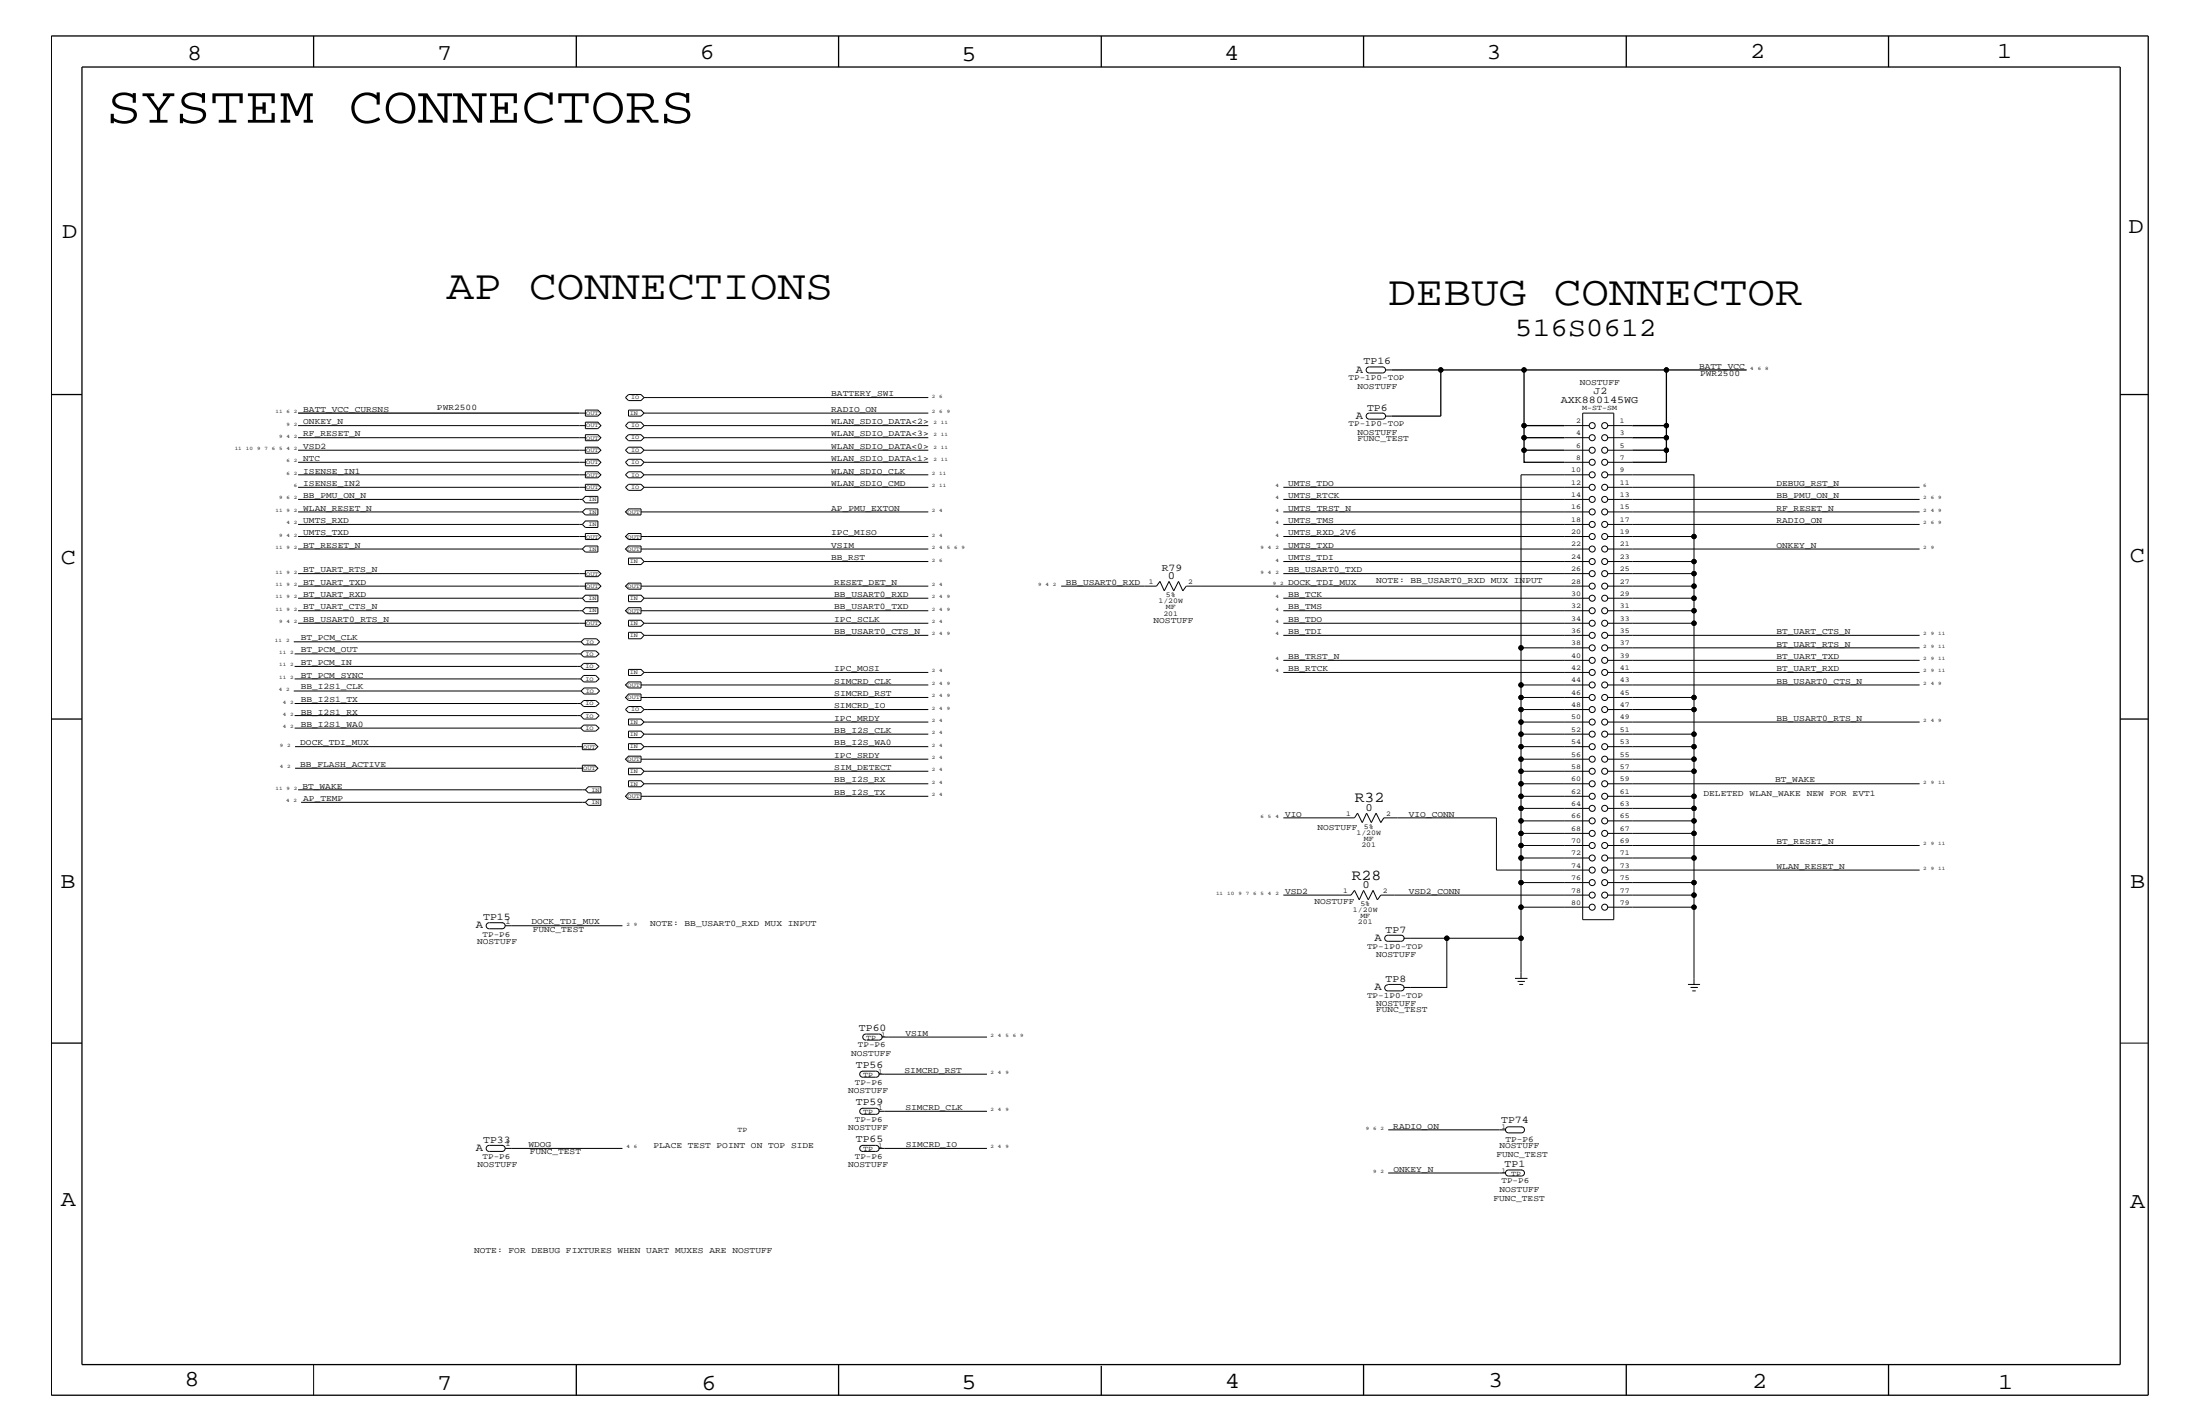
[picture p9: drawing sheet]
<svg xmlns="http://www.w3.org/2000/svg" width="432mm" height="279mm" viewBox="0 0 432 279" stroke-linecap="round" stroke-linejoin="round" font-family="sans-serif">
<g fill="none" stroke="#000" stroke-width=".2">
<path d="M123.4 77.4h2.4l.6 .6-.6 .6h-2.4l-.6-.6zM126.4 78h55.8M271.3 72a.59 .59 0 0 1 .6 .6 .59 .59 0 0 1-.6 .6M271.4 72h-2.6a.59 .59 0 0 0-.7 .6 .59 .59 0 0 0 .7 .6h2.5M271.9 72.6h1.2M58.5 83.5h56.4M58.5 85.9h56.4M58.5 88.3h56.4M58.5 95.6h56.4M58.5 90.7h56.4M58.5 93.2h56.4M58.5 98h55.8"/>
<path d="M113.7 81.1h1.2M114.9 99.9h2.4v1.1h-2.4l-.6-.6zM114.9 82.8h2.4l.6 .7-.6 .6h-2.4zM114.9 85.3h2.4l.6 .6-.6 .6h-2.4zM114.9 87.7h2.4l.6 .6-.6 .6h-2.4zM114.9 95h2.4l.6 .6-.6 .6h-2.4zM114.9 80.5h2.4l.6 .6-.6 .5h-2.4zM114.9 90.1h2.4l.6 .6-.6 .7h-2.4zM114.9 92.6h2.4l.6 .6-.6 .6h-2.4zM114.9 97.4h2.4v1.3h-2.4l-.6-.7zM122.8 85.9l.6-.6h2.4l.6 .6-.6 .6h-2.4zM122.8 88.3l.6-.6h2.4l.6 .6-.6 .6h-2.4z"/>
<path d="M122.8 95.6l.6-.6h2.4l.6 .6-.6 .6h-2.4zM122.8 93.2l.6-.6h2.4l.6 .6-.6 .6h-2.4zM123.4 80.5h2.4l.6 .6-.6 .5h-2.4zM123.4 99.9h2.4v1.1h-2.4l-.6-.6zM123.4 82.8h2.4l.6 .7-.6 .6h-2.4l-.6-.6zM123.4 90.1h2.4l.6 .6-.6 .7h-2.4l-.6-.7zM126.4 83.5h55.8M126.4 85.9h55.8M126.4 88.3h55.8M126.4 95.6h55.8M126.4 81.1h55.8M126.4 90.7h55.8"/>
<path d="M126.4 93.2h55.8M251.9 95.6h60M251.9 98h60M271.3 81.1a.59 .59 0 0 1 .6 .5 .59 .59 0 0 1-.6 .6M271.4 81.1h-2.6a.59 .59 0 0 0-.7 .5 .59 .59 0 0 0 .7 .6h2.5M271.9 81.6h1.2M307 83.5h4.9M307 85.9h4.9M307 88.3h4.9M307 90.7h4.9M310.6 81.1h6.1v99.4h-6.1zM311.9 93.2h-13.4v33.9h13.4"/>
<path d="M315.6 93.2h16.9v17M315.6 83.5h4.8M315.6 85.9h4.8M315.6 88.3h4.8M315.6 95.6h61.2M315.6 90.7h4.8M315.6 98h61.2M58.5 119.8h55.8M58.5 117.4h55.8M58.5 100.4h55.8M58.5 115h56.4M58.5 105.3h56.4"/>
<path d="M58.5 102.9h55.8M58.5 112.6h56.4M58.5 107.7h55.8M114.3 119.8l.6-.6h2.4v1.2h-2.4zM114.9 116.8h2.4v1.3h-2.4l-.6-.7zM114.9 114.4h2.4l.6 .6-.6 .6h-2.4zM114.9 104.7h2.4l.6 .6-.6 .6h-2.4zM114.9 102.2h2.4v1.3h-2.4l-.6-.6zM114.9 112h2.4l.6 .6-.6 .5h-2.4zM114.9 107.1h2.4v1.2h-2.4l-.6-.6zM122.8 115l.6-.6h2.4v1.2h-2.4zM122.8 119.8l.6-.6h2.4v1.2h-2.4z"/>
<path d="M122.8 105.3l.6-.6h2.4v1.2h-2.4zM123.4 107.1h2.4v1.2h-2.4l-.6-.6zM123.4 109.5h2.4l.6 .7-.6 .6h-2.4zM123.4 116.8h2.4l.6 .6-.6 .7h-2.4zM125.8 119.8h56.4M125.8 100.4h56.4M125.8 115h56.4M125.8 105.3h56.4M125.8 107.7h56.4M126.4 117.4h55.8M126.4 110.2h55.8M208.3 115h18.7l.7-.9 .8 1.8 .9-1.8 1 1.8 .9-1.8 .9 1.8 .6-.9h79.1"/>
<path d="M251.9 119.8h60M251.9 117.4h60M251.9 100.4h60M251.9 105.3h60M251.9 102.9h60M251.9 112.6h60M251.9 107.7h60M251.9 110.2h60M315.6 110.2h16.9v4.8M315.6 115h16.9v2.4M315.6 117.4h16.9v2.4M315.6 119.8h16.9v2.5"/>
<path d="M315.6 100.4h61.2M315.6 105.3h16.9M315.6 102.9h61.2M315.6 112.6h16.9M315.6 107.7h61.2M57.7 125.9h56.3M57.7 135.6h56.3M57.8 133.2h56.2M57.8 130.8h56.2M57.8 128.3h56.2M57.8 138h56.2M58.5 122.3h56.4"/>
<path d="M114 130.8l.6-.6h2.3l.7 .6-.7 .5h-2.3zM114 128.3l.6-.6h2.3l.7 .6-.7 .6h-2.3zM114.6 132.5h2.3l.7 .7-.7 .6h-2.3l-.6-.6zM114.6 137.4h2.3l.7 .6-.7 .6h-2.3l-.6-.6zM114.6 139.8h2.3l.7 .6-.7 .7h-2.3l-.6-.7zM114.6 125.3h2.5l.6 .6-.6 .6h-2.5l-.6-.6zM114.6 135h2.5l.6 .6-.6 .6h-2.5l-.6-.6zM114.9 121.7h2.4l.6 .6-.6 .6h-2.4zM122.8 139.2l.6-.6h2.4l.6 .6-.6 .6h-2.4zM123.4 124.1h2.4l.6 .6-.6 .6h-2.4zM123.4 131.3h2.4l.6 .6-.6 .6h-2.4zM123.4 121.7h2.4l.6 .6-.6 .6h-2.4z"/>
<path d="M123.4 133.8h2.4v1.2h-2.4l-.6-.6zM123.4 136.2h2.4v1.2h-2.4l-.6-.6zM125.8 136.8h56.4M125.8 134.4h56.4M126.4 122.3h55.8M126.4 124.7h55.8M126.4 139.2h55.8M126.4 131.9h55.8M251.9 122.3h60M251.9 124.7h60M251.9 131.9h60M251.9 129.6h60"/>
<path d="M298.5 127.1v7.3h13.4M298.5 134.4v2.4M298.5 139.2v2.5M311.9 136.8h-13.4v2.4h13.4M315.6 122.3h16.9v16.9M315.6 139.2h16.9v4.8h-16.9M315.6 124.7h61.2M315.6 136.8h16.9M315.6 134.4h61.2M315.6 131.9h61.2M315.6 127.1h61.2M315.6 129.6h61.2"/>
<path d="M57.8 140.4h56.2M57.8 142.9h56.2M57.9 146.5h56.4M57.9 150.7h56.4M58.5 155h56.4M59.1 157.4h55.8M114.3 145.9h2.5l.5 .6-.5 .6h-2.5zM114.3 150.1h2.5l.5 .6-.5 .6h-2.5zM114.6 142.3h2.3l.7 .6-.7 .6h-2.3l-.6-.6zM114.9 157.4l.6-.6h2.4v1.2h-2.4zM115.5 154.4h2.4v1.2h-2.4l-.6-.6zM122.8 149l.6-.6h2.4v1.1h-2.4z"/>
<path d="M123.4 141.1h2.4l.6 .6-.6 .6h-2.4zM123.4 143.5h2.4l.6 .5-.6 .7h-2.4zM123.4 145.9h2.4l.6 .6-.6 .6h-2.4zM123.4 150.7h2.4l.6 .6-.6 .7h-2.4zM123.4 153.2h2.4l.6 .6-.6 .6h-2.4zM123.4 155.6h2.4v1.2h-2.4l-.6-.6zM125.8 156.2h56.4M125.8 149h56.4M126.4 146.5h55.8M126.4 151.3h55.8M126.4 153.8h55.8M126.4 144h55.8"/>
<path d="M126.4 141.7h55.8M298.5 146.5v2.5h13.4M298.5 146.5h13.4M298.5 144v2.5M298.5 149v2.3M298.5 153.8v2.4M298.5 158.6v2.5M311.9 141.7h-13.4v2.3h13.4M311.9 151.3h-13.4v2.5h13.4M311.9 156.2h-13.4v2.4h13.4M315.6 146.5h16.9v2.5M315.6 149h16.9v2.3"/>
<path d="M315.6 151.3h16.9v4.9M315.6 156.2h16.9v2.4M315.6 158.6h16.9v2.5M315.6 153.8h61.2M315.6 141.7h61.2M332.5 144v2.5M251.9 160.5h14l.5-1 1 1.9 .8-1.9 1 1.9 .9-1.9 .9 1.9 .6-.9h22.1v10.2h18.2M251.9 175.6h13.3l.7-.9 .9 1.9 .8-1.9 1 1.9 .9-1.9 .8 1.9 .7-1h40.9M298.5 163.5v2.4M298.5 168.3v4.9M298.5 178v14M311.9 161.1h-13.4v2.4h13.4"/>
<path d="M311.9 165.9h-13.4v2.4h13.4M311.9 173.2h-13.4v4.8h13.4M315.6 161.1h16.9v2.4M315.6 163.5h16.9v4.8M315.6 168.3h16.9v4.9M315.6 173.2h16.9v2.4M315.6 175.6h16.9v2.4M315.6 178h16.9v15.2M315.6 170.7h61.2M315.6 165.9h61.2M98.5 181.1a.59 .59 0 0 1 .6 .5 .59 .59 0 0 1-.6 .6M98.6 181l-2.5 .1a.59 .59 0 0 0-.7 .5 .59 .59 0 0 0 .7 .6h2.5"/>
<path d="M99.1 181.6h23.1M272.4 183.5a.59 .59 0 0 0-.6 .6 .59 .59 0 0 0 .6 .6M272.4 193.2a.59 .59 0 0 0-.6 .6 .59 .59 0 0 0 .6 .6M272.5 183.5h2.5M272.5 193.2h2.5M274.9 183.5a.59 .59 0 0 1 .7 .6 .59 .59 0 0 1-.7 .6h-2.4M274.9 193.2a.59 .59 0 0 1 .7 .6 .59 .59 0 0 1-.7 .6h-2.4M275.5 184.1h23M284 184.1v9.6h-8.5M297.3 192h2.5M297.9 192.6h1.4M298.2 193.2h.8"/>
<path d="M331.3 193.2h2.4M331.8 193.7h1.4M332.1 194.4h.7M169.3 210.2h2.6a.59 .59 0 0 1 .7 .6 .59 .59 0 0 1-.7 .6h-2.5M169.3 217.5h2.6a.59 .59 0 0 1 .7 .5 .59 .59 0 0 1-.7 .6h-2.5M169.4 210.2a.59 .59 0 0 0-.7 .6 .59 .59 0 0 0 .7 .6M169.4 217.5a.59 .59 0 0 0-.7 .5 .59 .59 0 0 0 .7 .6M170 204.1a.59 .59 0 0 1-.7-.6 .59 .59 0 0 1 .7-.6h2.5a.6 .6 0 0 1 .6 .6 .6 .6 0 0 1-.6 .6h-2.4M172.5 210.8h21.2M172.5 218h21.2M173.1 203.5h20.6M416.1 204.7h5.5"/>
<path d="M98.5 224.7a.59 .59 0 0 1 .6 .6 .59 .59 0 0 1-.6 .6M98.6 224.7h-2.5a.59 .59 0 0 0-.7 .6 .59 .59 0 0 0 .7 .6h2.5M99.1 225.3h23.1M169.3 224.7h2.6a.59 .59 0 0 1 .7 .6 .59 .59 0 0 1-.7 .6h-2.5M169.4 224.7a.59 .59 0 0 0-.7 .6 .59 .59 0 0 0 .7 .6M172.5 225.3h21.2M272.5 221.7h23M272.5 230.2h23M296.2 230.7h2.3M298.5 229.6a.59 .59 0 0 1 .7 .6 .59 .59 0 0 1-.7 .5M298.6 221.1h-2.4a.6 .6 0 0 0-.7 .6 .6 .6 0 0 0 .7 .6h2.3a.59 .59 0 0 0 .7-.6 .59 .59 0 0 0-.7-.6M298.6 229.6h-2.4a.59 .59 0 0 0-.7 .6 .59 .59 0 0 0 .7 .5"/>
<path d="M61.6 267.7v6.1"/>
<circle cx="282.8" cy="72.6" r=".42"/>
<circle cx="299.1" cy="72.6" r=".42"/>
<circle cx="327.1" cy="72.6" r=".42"/>
<circle cx="299.1" cy="83.5" r=".42"/>
<circle cx="299.1" cy="85.9" r=".42"/>
<circle cx="299.1" cy="88.3" r=".42"/>
<circle cx="312.5" cy="98" r=".59"/>
<circle cx="312.5" cy="83.5" r=".59"/>
<circle cx="312.5" cy="90.7" r=".59"/>
<circle cx="312.5" cy="85.9" r=".59"/>
<circle cx="312.5" cy="93.2" r=".59"/>
<circle cx="312.5" cy="95.6" r=".59"/>
<circle cx="312.5" cy="88.3" r=".59"/>
<circle cx="315" cy="90.7" r=".59"/>
<circle cx="315" cy="98" r=".59"/>
<circle cx="315" cy="83.5" r=".59"/>
<circle cx="315" cy="95.6" r=".59"/>
<circle cx="315" cy="93.2" r=".59"/>
<circle cx="315" cy="85.9" r=".59"/>
<circle cx="315" cy="88.3" r=".59"/>
<circle cx="327.1" cy="83.5" r=".42"/>
<circle cx="327.1" cy="88.3" r=".42"/>
<circle cx="327.1" cy="85.9" r=".42"/>
<circle cx="312.5" cy="107.7" r=".59"/>
<circle cx="312.5" cy="117.4" r=".59"/>
<circle cx="312.5" cy="110.2" r=".59"/>
<circle cx="312.5" cy="100.4" r=".59"/>
<circle cx="312.5" cy="119.8" r=".59"/>
<circle cx="312.5" cy="102.9" r=".59"/>
<circle cx="312.5" cy="112.6" r=".59"/>
<circle cx="312.5" cy="115" r=".59"/>
<circle cx="312.5" cy="105.3" r=".59"/>
<circle cx="315" cy="117.4" r=".59"/>
<circle cx="315" cy="110.2" r=".59"/>
<circle cx="315" cy="100.4" r=".59"/>
<circle cx="315" cy="107.7" r=".59"/>
<circle cx="315" cy="119.8" r=".59"/>
<circle cx="315" cy="112.6" r=".59"/>
<circle cx="315" cy="102.9" r=".59"/>
<circle cx="315" cy="115" r=".59"/>
<circle cx="315" cy="105.3" r=".59"/>
<circle cx="332.5" cy="110.2" r=".42"/>
<circle cx="332.5" cy="117.4" r=".42"/>
<circle cx="332.5" cy="119.8" r=".42"/>
<circle cx="332.5" cy="115" r=".42"/>
<circle cx="332.5" cy="105.3" r=".42"/>
<circle cx="332.5" cy="112.6" r=".42"/>
<circle cx="298.5" cy="127.1" r=".42"/>
<circle cx="298.5" cy="136.8" r=".42"/>
<circle cx="298.5" cy="139.2" r=".42"/>
<circle cx="298.5" cy="134.4" r=".42"/>
<circle cx="312.5" cy="124.7" r=".59"/>
<circle cx="312.5" cy="127.1" r=".59"/>
<circle cx="312.5" cy="134.4" r=".59"/>
<circle cx="312.5" cy="136.8" r=".59"/>
<circle cx="312.5" cy="122.3" r=".59"/>
<circle cx="312.5" cy="129.6" r=".59"/>
<circle cx="312.5" cy="139.2" r=".59"/>
<circle cx="312.5" cy="131.9" r=".59"/>
<circle cx="315" cy="134.4" r=".59"/>
<circle cx="315" cy="124.7" r=".59"/>
<circle cx="315" cy="127.1" r=".59"/>
<circle cx="315" cy="136.8" r=".59"/>
<circle cx="315" cy="129.6" r=".59"/>
<circle cx="315" cy="122.3" r=".59"/>
<circle cx="315" cy="139.2" r=".59"/>
<circle cx="315" cy="131.9" r=".59"/>
<circle cx="332.5" cy="139.2" r=".42"/>
<circle cx="332.5" cy="136.8" r=".42"/>
<circle cx="332.5" cy="122.3" r=".42"/>
<circle cx="298.5" cy="149" r=".42"/>
<circle cx="298.5" cy="153.8" r=".42"/>
<circle cx="298.5" cy="144" r=".42"/>
<circle cx="298.5" cy="151.3" r=".42"/>
<circle cx="298.5" cy="156.2" r=".42"/>
<circle cx="298.5" cy="146.5" r=".42"/>
<circle cx="298.5" cy="158.6" r=".42"/>
<circle cx="298.5" cy="141.7" r=".42"/>
<circle cx="312.5" cy="153.8" r=".59"/>
<circle cx="312.5" cy="141.7" r=".59"/>
<circle cx="312.5" cy="158.6" r=".59"/>
<circle cx="312.5" cy="156.2" r=".59"/>
<circle cx="312.5" cy="144" r=".59"/>
<circle cx="312.5" cy="146.5" r=".59"/>
<circle cx="312.5" cy="151.3" r=".59"/>
<circle cx="312.5" cy="149" r=".59"/>
<circle cx="315" cy="146.5" r=".59"/>
<circle cx="315" cy="156.2" r=".59"/>
<circle cx="315" cy="141.7" r=".59"/>
<circle cx="315" cy="153.8" r=".59"/>
<circle cx="315" cy="144" r=".59"/>
<circle cx="315" cy="158.6" r=".59"/>
<circle cx="315" cy="151.3" r=".59"/>
<circle cx="315" cy="149" r=".59"/>
<circle cx="332.5" cy="151.3" r=".42"/>
<circle cx="332.5" cy="149" r=".42"/>
<circle cx="332.5" cy="144" r=".42"/>
<circle cx="332.5" cy="146.5" r=".42"/>
<circle cx="332.5" cy="156.2" r=".42"/>
<circle cx="332.5" cy="158.6" r=".42"/>
<circle cx="298.5" cy="161.1" r=".42"/>
<circle cx="298.5" cy="173.2" r=".42"/>
<circle cx="298.5" cy="178" r=".42"/>
<circle cx="298.5" cy="165.9" r=".42"/>
<circle cx="298.5" cy="163.5" r=".42"/>
<circle cx="298.5" cy="168.3" r=".42"/>
<circle cx="312.5" cy="173.2" r=".59"/>
<circle cx="312.5" cy="168.3" r=".59"/>
<circle cx="312.5" cy="170.7" r=".59"/>
<circle cx="312.5" cy="163.5" r=".59"/>
<circle cx="312.5" cy="161.1" r=".59"/>
<circle cx="312.5" cy="178" r=".59"/>
<circle cx="312.5" cy="165.9" r=".59"/>
<circle cx="312.5" cy="175.6" r=".59"/>
<circle cx="315" cy="173.2" r=".59"/>
<circle cx="315" cy="170.7" r=".59"/>
<circle cx="315" cy="163.5" r=".59"/>
<circle cx="315" cy="168.3" r=".59"/>
<circle cx="315" cy="161.1" r=".59"/>
<circle cx="315" cy="178" r=".59"/>
<circle cx="315" cy="165.9" r=".59"/>
<circle cx="315" cy="175.6" r=".59"/>
<circle cx="332.5" cy="163.5" r=".42"/>
<circle cx="332.5" cy="175.6" r=".42"/>
<circle cx="332.5" cy="178" r=".42"/>
<circle cx="332.5" cy="173.2" r=".42"/>
<circle cx="332.5" cy="161.1" r=".42"/>
<circle cx="332.5" cy="168.3" r=".42"/>
<circle cx="284" cy="184.1" r=".42"/>
<circle cx="298.5" cy="184.1" r=".42"/>
</g>
<g fill="none" stroke="#000" stroke-width=".25">
<path d="M10.1 7.1h411.5v266.7h-411.5zM16.1 13.2h400v254.5h-400zM61.6 7.1v6.1M113.1 7.1v6.1M164.6 7.1v6.1M216.2 7.1v6.1M267.6 7.1v6.1M319.2 7.1v6.1M370.7 7.1v6.1M10.1 77.4h6M273.1 72.6h9.7v9h-9.7M282.8 72.6h44.3"/>
<path d="M299.1 72.6v10.9h7.9M342.8 72.6h-15.7v13.3M416.1 77.4h5.5M58.5 81.1h55.2M299.1 83.5v4.8M299.1 85.9h7.9M307 88.3h-7.9v2.4h7.9M320.4 85.9h6.7v2.4M320.4 88.3h6.7v2.4h-6.7M320.4 83.5h6.7M10.1 141.1h6M416.1 141.1h5.5"/>
<path d="M10.1 204.7h6M113.1 267.7v6.1M164.6 267.7v6.1M216.2 268v5.8M267.6 267.7v6.1M319.2 267.7v6.1M370.7 267.7v6.1"/>
</g>
<g fill="#000">
<circle cx="282.8" cy="72.6" r=".42"/>
<circle cx="299.1" cy="72.6" r=".42"/>
<circle cx="327.1" cy="72.6" r=".42"/>
<circle cx="299.1" cy="83.5" r=".42"/>
<circle cx="299.1" cy="85.9" r=".42"/>
<circle cx="299.1" cy="88.3" r=".42"/>
<circle cx="327.1" cy="83.5" r=".42"/>
<circle cx="327.1" cy="88.3" r=".42"/>
<circle cx="327.1" cy="85.9" r=".42"/>
<circle cx="332.5" cy="110.2" r=".42"/>
<circle cx="332.5" cy="117.4" r=".42"/>
<circle cx="332.5" cy="119.8" r=".42"/>
<circle cx="332.5" cy="115" r=".42"/>
<circle cx="332.5" cy="105.3" r=".42"/>
<circle cx="332.5" cy="112.6" r=".42"/>
<circle cx="298.5" cy="127.1" r=".42"/>
<circle cx="298.5" cy="136.8" r=".42"/>
<circle cx="298.5" cy="139.2" r=".42"/>
<circle cx="298.5" cy="134.4" r=".42"/>
<circle cx="332.5" cy="139.2" r=".42"/>
<circle cx="332.5" cy="136.8" r=".42"/>
<circle cx="332.5" cy="122.3" r=".42"/>
<circle cx="298.5" cy="149" r=".42"/>
<circle cx="298.5" cy="153.8" r=".42"/>
<circle cx="298.5" cy="144" r=".42"/>
<circle cx="298.5" cy="151.3" r=".42"/>
<circle cx="298.5" cy="156.2" r=".42"/>
<circle cx="298.5" cy="146.5" r=".42"/>
<circle cx="298.5" cy="158.6" r=".42"/>
<circle cx="298.5" cy="141.7" r=".42"/>
<circle cx="332.5" cy="151.3" r=".42"/>
<circle cx="332.5" cy="149" r=".42"/>
<circle cx="332.5" cy="144" r=".42"/>
<circle cx="332.5" cy="146.5" r=".42"/>
<circle cx="332.5" cy="156.2" r=".42"/>
<circle cx="332.5" cy="158.6" r=".42"/>
<circle cx="298.5" cy="161.1" r=".42"/>
<circle cx="298.5" cy="173.2" r=".42"/>
<circle cx="298.5" cy="178" r=".42"/>
<circle cx="298.5" cy="165.9" r=".42"/>
<circle cx="298.5" cy="163.5" r=".42"/>
<circle cx="298.5" cy="168.3" r=".42"/>
<circle cx="332.5" cy="163.5" r=".42"/>
<circle cx="332.5" cy="175.6" r=".42"/>
<circle cx="332.5" cy="178" r=".42"/>
<circle cx="332.5" cy="173.2" r=".42"/>
<circle cx="332.5" cy="161.1" r=".42"/>
<circle cx="332.5" cy="168.3" r=".42"/>
<circle cx="284" cy="184.1" r=".42"/>
<circle cx="298.5" cy="184.1" r=".42"/>
</g>
<text font-size="10.2" x="20.9" y="24.1">SYSTEM CONNECTORS</text>
<g font-size="8.2">
<text x="87.6" y="58.6">AP CONNECTIONS</text>
<text x="272.5" y="59.8">DEBUG CONNECTOR</text>
</g>
<text font-size="5.2" x="297.3" y="65.9">516S0612</text>
<g font-size="4.5">
<text x="36.8" y="11.7">8</text>
<text x="85.8" y="11.7">7</text>
<text x="137.3" y="11.5">6</text>
<text x="240.3" y="11.7">4</text>
<text x="291.8" y="11.5">3</text>
<text x="343.5" y="11.5">2</text>
<text x="392" y="11.5">1</text>
<text x="188.7" y="12.1">5</text>
<text x="12.2" y="46.8">D</text>
<text x="417.7" y="45.7">D</text>
<text x="11.9" y="110.6">C</text>
<text x="418" y="110.3">C</text>
<text x="11.9" y="174.3">B</text>
<text x="418.1" y="174.2">B</text>
<text x="11.9" y="236.7">A</text>
<text x="418.1" y="237.1">A</text>
<text x="36.2" y="271.9">8</text>
<text x="85.8" y="272.7">7</text>
<text x="137.7" y="272.7">6</text>
<text x="188.7" y="272.5">5</text>
<text x="240.4" y="272.3">4</text>
<text x="292.1" y="272.2">3</text>
<text x="343.9" y="272.3">2</text>
<text x="392.2" y="272.6">1</text>
</g>
<g font-size="3">
<text x="265.9" y="157.4">R32</text>
<text x="265.3" y="172.6">R28</text>
</g>
<g font-size="2.2">
<text x="266.1" y="73.1">A</text>
<text x="266.1" y="82.2">A</text>
<text x="229.2" y="113.7">0</text>
<text x="268" y="159.1">0</text>
<text x="267.4" y="174.3">0</text>
<text x="93.4" y="182.1">A</text>
<text x="269.7" y="184.6">A</text>
<text x="269.7" y="194.3">A</text>
<text x="93.4" y="225.8">A</text>
</g>
<g font-size="2">
<text x="267.6" y="71.5">TP16</text>
<text x="312.8" y="77.3">J2</text>
<text x="268.3" y="80.5">TP6</text>
<text x="306.3" y="79">AXK880145WG</text>
<text x="228" y="112">R79</text>
<text x="94.8" y="180.5">TP15</text>
<text x="271.9" y="183">TP7</text>
<text x="271.9" y="192.7">TP8</text>
<text x="168.6" y="202.3">TP60</text>
<text x="168" y="209.6">TP56</text>
<text x="168" y="216.9">TP59</text>
<text x="294.6" y="220.4">TP74</text>
<text x="94.8" y="224.2">TP33</text>
<text x="168" y="224.1">TP65</text>
<text x="295.3" y="229">TP1</text>
</g>
<g font-size="1.7">
<text x="163.2" y="77.8">BATTERY_SWI</text>
<text x="266.4" y="76.2">NOSTUFF</text>
<text x="310" y="75.6">NOSTUFF</text>
<text x="333.5" y="72.3">BATT_VCC</text>
<text x="333.7" y="73.8">PWR2500</text>
<text x="59.5" y="80.8">BATT_VCC_CURSNS</text>
<text x="59.5" y="83.3">ONKEY_N</text>
<text x="85.8" y="80.5">PWR2500</text>
<text x="163.2" y="80.8">RADIO_ON</text>
<text x="163.2" y="83.3">WLAN_SDIO_DATA&lt;2&gt;</text>
<text x="59.5" y="85.6">RF_RESET_N</text>
<text x="59.5" y="88.1">VSD2</text>
<text x="163.2" y="88.1">WLAN_SDIO_DATA&lt;0&gt;</text>
<text x="163.2" y="85.6">WLAN_SDIO_DATA&lt;3&gt;</text>
<text x="266.4" y="85.3">NOSTUFF</text>
<text x="266.4" y="86.5">FUNC_TEST</text>
<text x="59.5" y="92.9">ISENSE_IN1</text>
<text x="59.5" y="95.4">ISENSE_IN2</text>
<text x="59.5" y="90.5">NTC</text>
<text x="163.2" y="90.5">WLAN_SDIO_DATA&lt;1&gt;</text>
<text x="163.2" y="92.9">WLAN_SDIO_CLK</text>
<text x="163.2" y="95.4">WLAN_SDIO_CMD</text>
<text x="252.8" y="95.4">UMTS_TDO</text>
<text x="348.7" y="95.4">DEBUG_RST_N</text>
<text x="59.5" y="100.2">WLAN_RESET_N</text>
<text x="59.5" y="97.7">BB_PMU_ON_N</text>
<text x="163.2" y="100.2">AP_PMU_EXTON</text>
<text x="252.8" y="100.2">UMTS_TRST_N</text>
<text x="252.8" y="97.7">UMTS_RTCK</text>
<text x="348.7" y="100.4">RF_RESET_N</text>
<text x="348.7" y="97.7">BB_PMU_ON_N</text>
<text x="59.5" y="107.5">BT_RESET_N</text>
<text x="59.5" y="102.6">UMTS_RXD</text>
<text x="59.5" y="105">UMTS_TXD</text>
<text x="163.2" y="107.5">VSIM</text>
<text x="163.2" y="105">IPC_MISO</text>
<text x="252.8" y="104.9">UMTS_RXD_2V6</text>
<text x="252.8" y="107.5">UMTS_TXD</text>
<text x="252.8" y="102.6">UMTS_TMS</text>
<text x="348.7" y="107.5">ONKEY_N</text>
<text x="348.7" y="102.6">RADIO_ON</text>
<text x="59.5" y="112.3">BT_UART_RTS_N</text>
<text x="163.2" y="109.9">BB_RST</text>
<text x="252.8" y="109.9">UMTS_TDI</text>
<text x="252.8" y="112.3">BB_USART0_TXD</text>
<text x="59.5" y="119.6">BT_UART_CTS_N</text>
<text x="59.5" y="114.8">BT_UART_TXD</text>
<text x="59.5" y="117.2">BT_UART_RXD</text>
<text x="163.7" y="119.6">BB_USART0_TXD</text>
<text x="163.7" y="117.2">BB_USART0_RXD</text>
<text x="163.7" y="114.8">RESET_DET_N</text>
<text x="209.2" y="114.8">BB_USART0_RXD</text>
<text x="252.8" y="114.8">DOCK_TDI_MUX</text>
<text x="252.8" y="119.6">BB_TMS</text>
<text x="252.8" y="117.2">BB_TCK</text>
<text x="270.1" y="114.4">NOTE: BB_USART0_RXD MUX INPUT</text>
<text x="59" y="125.5">BT_PCM_CLK</text>
<text x="59.5" y="122">BB_USART0_RTS_N</text>
<text x="163.7" y="124.4">BB_USART0_CTS_N</text>
<text x="163.7" y="122">IPC_SCLK</text>
<text x="226.4" y="122.3">NOSTUFF</text>
<text x="252.8" y="124.4">BB_TDI</text>
<text x="252.8" y="122">BB_TDO</text>
<text x="348.7" y="124.4">BT_UART_CTS_N</text>
<text x="59" y="128">BT_PCM_OUT</text>
<text x="59" y="130.5">BT_PCM_IN</text>
<text x="163.7" y="131.7">IPC_MOSI</text>
<text x="252.8" y="131.7">BB_RTCK</text>
<text x="252.8" y="129.3">BB_TRST_N</text>
<text x="348.7" y="126.9">BT_UART_RTS_N</text>
<text x="348.7" y="131.7">BT_UART_RXD</text>
<text x="348.7" y="129.3">BT_UART_TXD</text>
<text x="59" y="137.7">BB_I2S1_TX</text>
<text x="59" y="133">BT_PCM_SYNC</text>
<text x="59" y="135.2">BB_I2S1_CLK</text>
<text x="163.7" y="136.6">SIMCRD_RST</text>
<text x="163.7" y="134.1">SIMCRD_CLK</text>
<text x="348.7" y="134.1">BB_USART0_CTS_N</text>
<text x="59" y="140.2">BB_I2S1_RX</text>
<text x="59" y="142.6">BB_I2S1_WA0</text>
<text x="163.7" y="143.9">BB_I2S_CLK</text>
<text x="163.7" y="139">SIMCRD_IO</text>
<text x="163.7" y="141.4">IPC_MRDY</text>
<text x="348.7" y="141.4">BB_USART0_RTS_N</text>
<text x="58.9" y="146.2">DOCK_TDI_MUX</text>
<text x="163.7" y="146.2">BB_I2S_WA0</text>
<text x="163.7" y="148.7">IPC_SRDY</text>
<text x="58.9" y="150.5">BB_FLASH_ACTIVE</text>
<text x="59.4" y="154.9">BT_WAKE</text>
<text x="163.7" y="151.1">SIM_DETECT</text>
<text x="163.7" y="156">BB_I2S_TX</text>
<text x="163.7" y="153.5">BB_I2S_RX</text>
<text x="348.4" y="153.5">BT_WAKE</text>
<text x="59.5" y="157.2">AP_TEMP</text>
<text x="252.2" y="160.2">VIO</text>
<text x="276.5" y="160.2">VIO_CONN</text>
<text x="334.3" y="156.2">DELETED WLAN_WAKE NEW FOR EVT1</text>
<text x="258.6" y="162.8">NOSTUFF</text>
<text x="348.7" y="165.6">BT_RESET_N</text>
<text x="348.7" y="170.5">WLAN_RESET_N</text>
<text x="252.2" y="175.4">VSD2</text>
<text x="258" y="177.4">NOSTUFF</text>
<text x="276.5" y="175.4">VSD2_CONN</text>
<text x="93.6" y="185.3">NOSTUFF</text>
<text x="104.3" y="181.4">DOCK_TDI_MUX</text>
<text x="104.6" y="182.9">FUNC_TEST</text>
<text x="127.6" y="181.6">NOTE: BB_USART0_RXD MUX INPUT</text>
<text x="270.1" y="187.7">NOSTUFF</text>
<text x="270.1" y="197.4">NOSTUFF</text>
<text x="177.7" y="203.2">VSIM</text>
<text x="270.1" y="198.7">FUNC_TEST</text>
<text x="167" y="207.1">NOSTUFF</text>
<text x="166.5" y="214.4">NOSTUFF</text>
<text x="177.5" y="210.5">SIMCRD_RST</text>
<text x="166.5" y="221.7">NOSTUFF</text>
<text x="177.7" y="217.8">SIMCRD_CLK</text>
<text x="273.5" y="221.4">RADIO_ON</text>
<text x="103.7" y="225.1">WDOG</text>
<text x="104" y="226.5">FUNC_TEST</text>
<text x="128.3" y="225.3">PLACE TEST POINT ON TOP SIDE</text>
<text x="177.8" y="225.1">SIMCRD_IO</text>
<text x="293.7" y="227.1">FUNC_TEST</text>
<text x="294.3" y="225.3">NOSTUFF</text>
<text x="295.5" y="224.1">TP-P6</text>
<text x="93.7" y="229">NOSTUFF</text>
<text x="166.5" y="229">NOSTUFF</text>
<text x="273.5" y="229.9">ONKEY_N</text>
<text x="294.3" y="233.8">NOSTUFF</text>
<text x="293.1" y="235.6">FUNC_TEST</text>
<text x="93" y="245.9">NOTE: FOR DEBUG FIXTURES WHEN UART MUXES ARE NOSTUFF</text>
</g>
<g font-size="1.6">
<text x="264.7" y="74.6">TP-1P0-TOP</text>
<text x="264.7" y="83.7">TP-1P0-TOP</text>
<text x="94.7" y="183.8">TP-P6</text>
<text x="99.2" y="181.2">1</text>
<text x="268.3" y="186.1">TP-1P0-TOP</text>
<text x="268.3" y="195.9">TP-1P0-TOP</text>
<text x="168.4" y="205.5">TP-P6</text>
<text x="167.8" y="212.8">TP-P6</text>
<text x="167.8" y="220.1">TP-P6</text>
<text x="94.7" y="227.4">TP-P6</text>
<text x="99.2" y="224.8">1</text>
<text x="167.8" y="227.4">TP-P6</text>
<text x="294.7" y="232.2">TP-P6</text>
</g>
<g font-size="1.4">
<text x="309.4" y="83">2</text>
<text x="310.5" y="80.5">M-ST-SM</text>
<text x="317.9" y="83">1</text>
<text x="309.4" y="85.4">4</text>
<text x="309.4" y="87.8">6</text>
<text x="317.9" y="85.4">3</text>
<text x="317.9" y="87.8">5</text>
<text x="308.4" y="92.7">10</text>
<text x="308.4" y="95.1">12</text>
<text x="309.4" y="90.3">8</text>
<text x="317.9" y="95.1">11</text>
<text x="317.9" y="90.3">7</text>
<text x="317.9" y="92.7">9</text>
<text x="308.4" y="97.6">14</text>
<text x="308.4" y="99.9">16</text>
<text x="317.9" y="97.6">13</text>
<text x="317.9" y="99.9">15</text>
<text x="308.4" y="102.4">18</text>
<text x="308.4" y="104.8">20</text>
<text x="308.4" y="107.2">22</text>
<text x="317.9" y="102.4">17</text>
<text x="317.9" y="104.8">19</text>
<text x="317.9" y="107.2">21</text>
<text x="308.4" y="109.7">24</text>
<text x="308.4" y="112">26</text>
<text x="317.9" y="109.7">23</text>
<text x="317.9" y="112">25</text>
<text x="225.5" y="114.7">1</text>
<text x="227.4" y="118.4">1/20W</text>
<text x="228.8" y="119.6">MF</text>
<text x="228.8" y="117.2">5%</text>
<text x="233.2" y="114.7">2</text>
<text x="308.4" y="114.5">28</text>
<text x="308.4" y="117">30</text>
<text x="308.4" y="119.3">32</text>
<text x="317.9" y="114.5">27</text>
<text x="317.9" y="117">29</text>
<text x="317.9" y="119.3">31</text>
<text x="228.3" y="120.8">201</text>
<text x="308.4" y="121.8">34</text>
<text x="308.4" y="124.2">36</text>
<text x="317.9" y="121.8">33</text>
<text x="317.9" y="124.2">35</text>
<text x="308.4" y="126.6">38</text>
<text x="308.4" y="129.1">40</text>
<text x="308.4" y="131.5">42</text>
<text x="317.9" y="126.6">37</text>
<text x="317.9" y="129.1">39</text>
<text x="317.9" y="131.5">41</text>
<text x="308.4" y="133.9">44</text>
<text x="308.4" y="136.3">46</text>
<text x="317.9" y="133.9">43</text>
<text x="317.9" y="136.3">45</text>
<text x="308.4" y="138.7">48</text>
<text x="308.4" y="141.2">50</text>
<text x="308.4" y="143.6">52</text>
<text x="317.9" y="138.7">47</text>
<text x="317.9" y="141.2">49</text>
<text x="317.9" y="143.6">51</text>
<text x="308.4" y="146">54</text>
<text x="308.4" y="148.4">56</text>
<text x="317.9" y="146">53</text>
<text x="317.9" y="148.4">55</text>
<text x="308.4" y="150.9">58</text>
<text x="308.4" y="153.3">60</text>
<text x="308.4" y="155.7">62</text>
<text x="317.9" y="150.9">57</text>
<text x="317.9" y="153.3">59</text>
<text x="317.9" y="155.7">61</text>
<text x="264.2" y="160">1</text>
<text x="272" y="160">2</text>
<text x="308.4" y="158.2">64</text>
<text x="308.4" y="160.6">66</text>
<text x="317.9" y="158.2">63</text>
<text x="317.9" y="160.6">65</text>
<text x="266.2" y="163.9">1/20W</text>
<text x="267.2" y="166.2">201</text>
<text x="267.7" y="162.7">5%</text>
<text x="267.7" y="165">MF</text>
<text x="308.4" y="163">68</text>
<text x="308.4" y="165.4">70</text>
<text x="308.4" y="167.8">72</text>
<text x="317.9" y="163">67</text>
<text x="317.9" y="165.4">69</text>
<text x="317.9" y="167.8">71</text>
<text x="308.4" y="170.3">74</text>
<text x="308.4" y="172.7">76</text>
<text x="317.9" y="170.3">73</text>
<text x="317.9" y="172.7">75</text>
<text x="263.7" y="175.2">1</text>
<text x="265.6" y="179">1/20W</text>
<text x="267" y="177.7">5%</text>
<text x="271.4" y="175.2">2</text>
<text x="308.4" y="175.1">78</text>
<text x="308.4" y="177.6">80</text>
<text x="317.9" y="175.1">77</text>
<text x="317.9" y="177.6">79</text>
<text x="266.5" y="181.4">201</text>
<text x="267" y="180.2">MF</text>
<text x="170" y="204">TP</text>
<text x="173" y="203.4">1</text>
<text x="169.4" y="211.3">TP</text>
<text x="172.4" y="210.7">1</text>
<text x="169.4" y="218.6">TP</text>
<text x="172.4" y="217.9">1</text>
<text x="294.7" y="221.5">1</text>
<text x="144.8" y="222.2">TP</text>
<text x="169.4" y="225.7">TP</text>
<text x="172.4" y="225.2">1</text>
<text x="294.7" y="230.1">1</text>
<text x="296.6" y="230.7">TP</text>
</g>
<g font-size="1.2">
<text x="115.1" y="83.8">OUT</text>
<text x="115.1" y="81.4">OUT</text>
<text x="123.6" y="81.4">IN</text>
<text x="123.9" y="78.3">IO</text>
<text x="123.9" y="83.8">IO</text>
<text x="115.1" y="86.3">OUT</text>
<text x="115.1" y="88.7">OUT</text>
<text x="123.9" y="86.2">IO</text>
<text x="123.9" y="88.7">IO</text>
<text x="115.1" y="96">OUT</text>
<text x="115.1" y="91.1">OUT</text>
<text x="115.1" y="93.6">OUT</text>
<text x="123.9" y="91">IO</text>
<text x="123.9" y="93.5">IO</text>
<text x="123.9" y="96">IO</text>
<text x="115.5" y="100.8">IN</text>
<text x="115.5" y="98.3">IN</text>
<text x="123.2" y="100.9">OUT</text>
<text x="115.1" y="105.7">OUT</text>
<text x="115.5" y="103.2">IN</text>
<text x="123.2" y="105.7">OUT</text>
<text x="115.1" y="113">OUT</text>
<text x="115.5" y="108.1">IN</text>
<text x="123.2" y="108.1">OUT</text>
<text x="123.6" y="110.5">IN</text>
<text x="115.1" y="115.3">OUT</text>
<text x="115.5" y="117.7">IN</text>
<text x="123.2" y="115.3">OUT</text>
<text x="123.6" y="117.7">IN</text>
<text x="115.1" y="122.6">OUT</text>
<text x="115.5" y="120.2">IN</text>
<text x="123.2" y="120.3">OUT</text>
<text x="123.6" y="125">IN</text>
<text x="123.6" y="122.6">IN</text>
<text x="114.9" y="131.1">IO</text>
<text x="114.9" y="128.6">IO</text>
<text x="115" y="126.3">IO</text>
<text x="114.9" y="133.5">IO</text>
<text x="115" y="135.9">IO</text>
<text x="123.2" y="134.7">OUT</text>
<text x="123.2" y="137.2">OUT</text>
<text x="123.6" y="132.3">IN</text>
<text x="114.9" y="138.4">IO</text>
<text x="114.9" y="140.8">IO</text>
<text x="114.9" y="143.2">IO</text>
<text x="123.6" y="142">IN</text>
<text x="123.9" y="139.6">IO</text>
<text x="114.5" y="146.9">OUT</text>
<text x="123.2" y="149.3">OUT</text>
<text x="123.6" y="144.4">IN</text>
<text x="123.6" y="146.8">IN</text>
<text x="114.5" y="151.2">OUT</text>
<text x="116.1" y="155.3">IN</text>
<text x="123.6" y="151.7">IN</text>
<text x="123.6" y="154.1">IN</text>
<text x="116.1" y="157.8">IN</text>
<text x="123.2" y="156.6">OUT</text>
</g>
<g font-size="1">
<text x="343.5" y="72.6">4</text>
<text x="345" y="72.6">6</text>
<text x="346.5" y="72.6">8</text>
<text x="54.1" y="81.1">11 6</text>
<text x="56.2" y="83.5">9</text>
<text x="57.7" y="83.5">2</text>
<text x="57.7" y="81.1">2</text>
<text x="182.9" y="81.1">2</text>
<text x="182.9" y="78">2</text>
<text x="183.2" y="83.3">2</text>
<text x="184.3" y="81.1">6</text>
<text x="184.3" y="78">6</text>
<text x="184.7" y="83.3">11</text>
<text x="185.8" y="81.1">9</text>
<text x="46.1" y="88.3">11</text>
<text x="48.3" y="88.3">10</text>
<text x="50.5" y="88.3">9</text>
<text x="51.9" y="88.3">7</text>
<text x="53.3" y="88.3">6</text>
<text x="54.8" y="85.9">9</text>
<text x="54.8" y="88.3">5</text>
<text x="56.2" y="85.9">4</text>
<text x="56.2" y="88.3">4</text>
<text x="57.7" y="85.9">2</text>
<text x="57.7" y="88.3">2</text>
<text x="183.2" y="85.6">2</text>
<text x="183.2" y="88.1">2</text>
<text x="184.7" y="88.1">11</text>
<text x="184.7" y="85.6">11</text>
<text x="56.2" y="90.7">6</text>
<text x="56.2" y="93.2">6</text>
<text x="57.7" y="90.7">2</text>
<text x="57.7" y="93.2">2</text>
<text x="57.7" y="95.6">6</text>
<text x="182.9" y="95.6">2</text>
<text x="182.9" y="93.2">2</text>
<text x="183.2" y="90.5">2</text>
<text x="184.3" y="93.2">11</text>
<text x="184.3" y="95.6">11</text>
<text x="184.7" y="90.5">11</text>
<text x="250.4" y="95.6">4</text>
<text x="377.4" y="95.6">6</text>
<text x="54.1" y="100.4">11 9</text>
<text x="54.8" y="98">9</text>
<text x="56.2" y="98">6</text>
<text x="57.7" y="100.4">2</text>
<text x="57.7" y="98">2</text>
<text x="182.9" y="100.4">2</text>
<text x="184.3" y="100.4">4</text>
<text x="250.4" y="98">4</text>
<text x="250.4" y="100.4">4</text>
<text x="377.4" y="98">2</text>
<text x="377.4" y="100.4">2</text>
<text x="379" y="98">6</text>
<text x="379" y="100.4">4</text>
<text x="380.4" y="98">9</text>
<text x="380.4" y="100.4">9</text>
<text x="54.1" y="107.7">11 9</text>
<text x="54.8" y="105.3">9</text>
<text x="56.2" y="102.9">4</text>
<text x="56.2" y="105.3">4</text>
<text x="57.7" y="107.7">2</text>
<text x="57.7" y="102.9">2</text>
<text x="57.7" y="105.3">2</text>
<text x="182.9" y="105.3">2</text>
<text x="182.9" y="107.7">2</text>
<text x="184.3" y="105.3">4</text>
<text x="184.3" y="107.7">4</text>
<text x="185.8" y="107.7">5</text>
<text x="187.3" y="107.7">6</text>
<text x="188.7" y="107.7">9</text>
<text x="247.4" y="107.7">9</text>
<text x="248.8" y="107.7">4</text>
<text x="250.4" y="105.3">4</text>
<text x="250.4" y="107.7">2</text>
<text x="250.4" y="102.9">4</text>
<text x="377.4" y="107.7">2</text>
<text x="377.4" y="102.9">2</text>
<text x="379" y="107.7">9</text>
<text x="379" y="102.9">6</text>
<text x="380.4" y="102.9">9</text>
<text x="54.1" y="112.6">11 9</text>
<text x="57.7" y="112.6">2</text>
<text x="182.9" y="110.2">2</text>
<text x="184.3" y="110.2">6</text>
<text x="247.4" y="112.6">9</text>
<text x="248.8" y="112.6">4</text>
<text x="250.4" y="112.6">2</text>
<text x="250.4" y="110.2">4</text>
<text x="54.1" y="115">11 9</text>
<text x="54.1" y="119.8">11 9</text>
<text x="54.1" y="117.4">11 9</text>
<text x="57.7" y="115">2</text>
<text x="57.7" y="119.8">2</text>
<text x="57.7" y="117.4">2</text>
<text x="182.9" y="115">2</text>
<text x="182.9" y="119.8">2</text>
<text x="182.9" y="117.4">2</text>
<text x="184.3" y="115">4</text>
<text x="184.3" y="119.8">4</text>
<text x="184.3" y="117.4">4</text>
<text x="185.8" y="119.8">9</text>
<text x="185.8" y="117.4">9</text>
<text x="203.8" y="115">9</text>
<text x="205.2" y="115">4</text>
<text x="206.7" y="115">2</text>
<text x="249.9" y="114.8">9</text>
<text x="250.4" y="119.8">4</text>
<text x="250.4" y="117.4">4</text>
<text x="251.3" y="114.8">2</text>
<text x="53.9" y="125.9">11</text>
<text x="54.8" y="122.3">9</text>
<text x="56.1" y="125.9">2</text>
<text x="56.2" y="122.3">4</text>
<text x="57.7" y="122.3">2</text>
<text x="182.9" y="122.3">2</text>
<text x="182.9" y="124.7">2</text>
<text x="184.3" y="122.3">4</text>
<text x="184.3" y="124.7">4</text>
<text x="185.8" y="124.7">9</text>
<text x="250.4" y="124.7">4</text>
<text x="250.4" y="122.3">4</text>
<text x="377.4" y="124.7">2</text>
<text x="379" y="124.7">9</text>
<text x="380.4" y="124.7">11</text>
<text x="54.8" y="128.3">11</text>
<text x="54.8" y="130.8">11</text>
<text x="57" y="128.3">2</text>
<text x="57" y="130.8">2</text>
<text x="182.9" y="131.9">2</text>
<text x="184.3" y="131.9">4</text>
<text x="250.4" y="131.9">4</text>
<text x="250.4" y="129.6">4</text>
<text x="377.4" y="131.9">2</text>
<text x="377.4" y="127.1">2</text>
<text x="377.4" y="129.6">2</text>
<text x="379" y="131.9">9</text>
<text x="379" y="127.1">9</text>
<text x="379" y="129.6">9</text>
<text x="380.4" y="131.9">11</text>
<text x="380.4" y="127.1">11</text>
<text x="380.4" y="129.6">11</text>
<text x="54.7" y="135.6">4</text>
<text x="54.8" y="133.2">11</text>
<text x="56.1" y="135.6">2</text>
<text x="57" y="133.2">2</text>
<text x="182.9" y="136.8">2</text>
<text x="182.9" y="134.4">2</text>
<text x="184.3" y="136.8">4</text>
<text x="184.3" y="134.4">4</text>
<text x="185.8" y="136.8">9</text>
<text x="185.8" y="134.4">9</text>
<text x="377.4" y="134.4">2</text>
<text x="379" y="134.4">4</text>
<text x="380.4" y="134.4">9</text>
<text x="55.5" y="138">4</text>
<text x="55.5" y="142.9">4</text>
<text x="55.5" y="140.4">4</text>
<text x="57" y="138">2</text>
<text x="57" y="142.9">2</text>
<text x="57" y="140.4">2</text>
<text x="182.9" y="141.7">2</text>
<text x="182.9" y="139.2">2</text>
<text x="184.3" y="141.7">4</text>
<text x="184.3" y="139.2">4</text>
<text x="185.8" y="139.2">9</text>
<text x="377.4" y="141.7">2</text>
<text x="379" y="141.7">4</text>
<text x="380.4" y="141.7">9</text>
<text x="54.9" y="146.5">9</text>
<text x="56.4" y="146.5">2</text>
<text x="182.9" y="149">2</text>
<text x="182.9" y="146.5">2</text>
<text x="182.9" y="144">2</text>
<text x="184.3" y="149">4</text>
<text x="184.3" y="146.5">4</text>
<text x="184.3" y="144">4</text>
<text x="54.1" y="155">11 9</text>
<text x="54.9" y="150.7">4</text>
<text x="56.4" y="150.7">2</text>
<text x="57.7" y="155">2</text>
<text x="182.9" y="151.3">2</text>
<text x="182.9" y="153.8">2</text>
<text x="184.3" y="151.3">4</text>
<text x="184.3" y="153.8">4</text>
<text x="377.4" y="153.8">2</text>
<text x="379" y="153.8">9</text>
<text x="380.4" y="153.8">11</text>
<text x="56.1" y="157.4">4</text>
<text x="57.6" y="157.4">2</text>
<text x="182.9" y="156.2">2</text>
<text x="184.3" y="156.2">4</text>
<text x="247.4" y="160.5">6</text>
<text x="248.8" y="160.5">5</text>
<text x="250.4" y="160.5">4</text>
<text x="377.4" y="165.9">2</text>
<text x="379" y="165.9">9</text>
<text x="380.4" y="165.9">11</text>
<text x="377.4" y="170.7">2</text>
<text x="379" y="170.7">9</text>
<text x="380.4" y="170.7">11</text>
<text x="238.7" y="175.6">11</text>
<text x="240.9" y="175.6">10</text>
<text x="243.1" y="175.6">9</text>
<text x="244.5" y="175.6">7</text>
<text x="246" y="175.6">6</text>
<text x="247.4" y="175.6">5</text>
<text x="248.8" y="175.6">4</text>
<text x="250.4" y="175.6">2</text>
<text x="122.9" y="181.6">2</text>
<text x="124.4" y="181.6">9</text>
<text x="194.4" y="203.5">2</text>
<text x="195.8" y="203.5">4</text>
<text x="197.4" y="203.5">5</text>
<text x="198.8" y="203.5">6</text>
<text x="200.2" y="203.5">9</text>
<text x="194.4" y="210.8">2</text>
<text x="195.8" y="210.8">4</text>
<text x="197.4" y="210.8">9</text>
<text x="194.4" y="218">2</text>
<text x="195.8" y="218">4</text>
<text x="197.4" y="218">9</text>
<text x="268.1" y="221.7">9</text>
<text x="269.5" y="221.7">6</text>
<text x="270.9" y="221.7">2</text>
<text x="122.9" y="225.3">4</text>
<text x="124.4" y="225.3">6</text>
<text x="194.4" y="225.3">2</text>
<text x="195.8" y="225.3">4</text>
<text x="197.4" y="225.3">9</text>
<text x="269.5" y="230.2">9</text>
<text x="270.9" y="230.2">2</text>
</g>
</svg>
